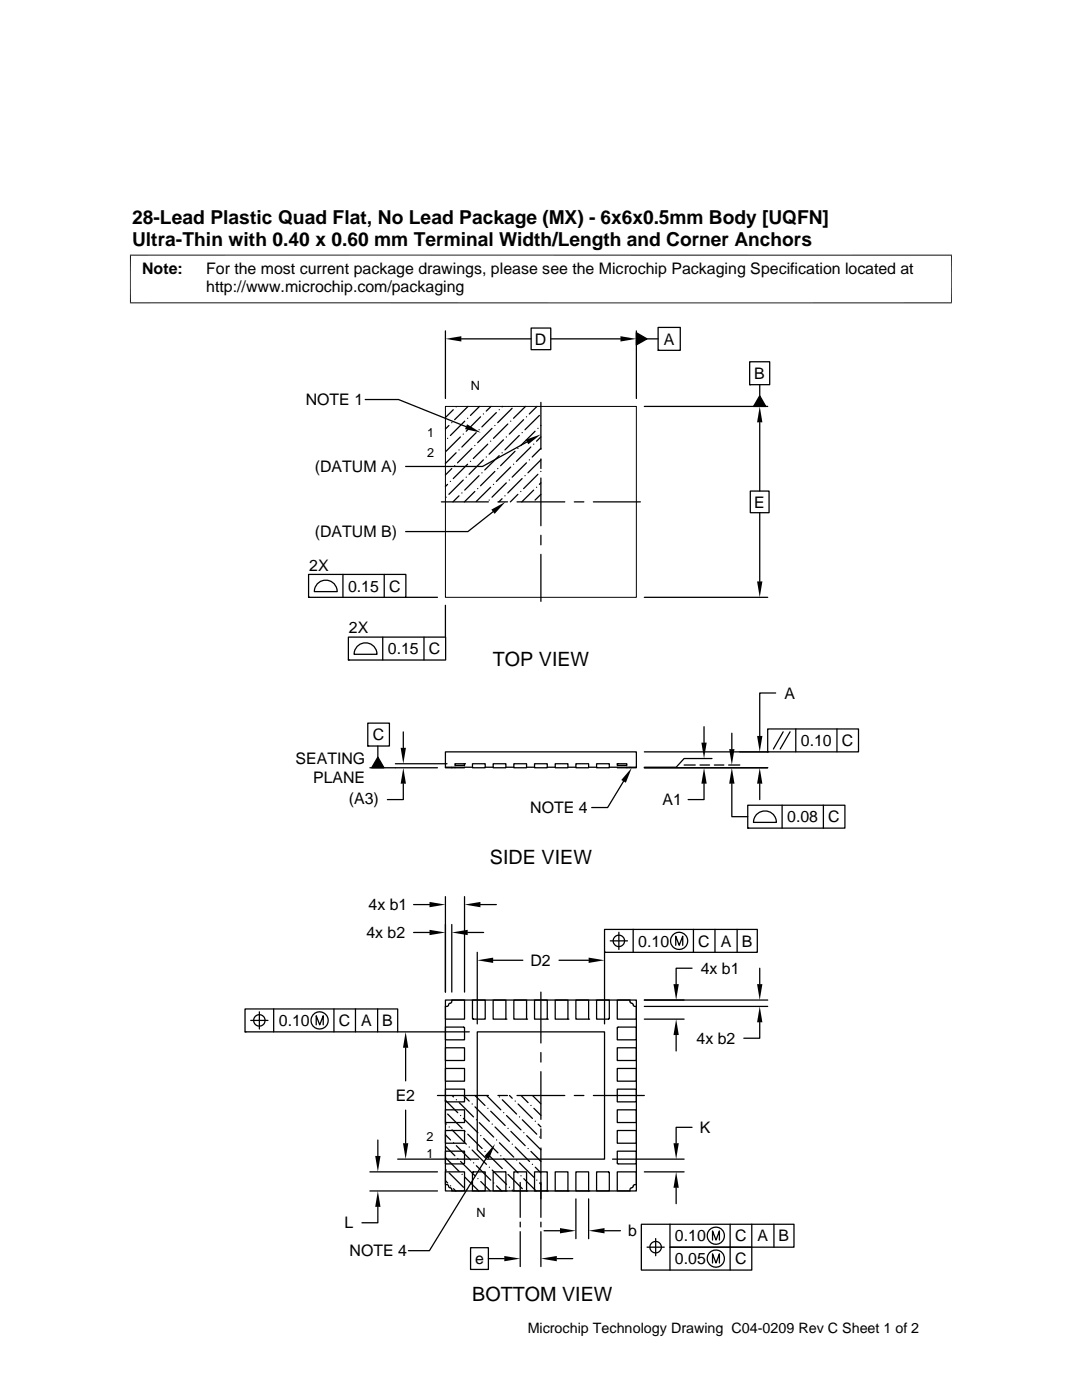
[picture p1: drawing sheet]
<svg xmlns="http://www.w3.org/2000/svg" width="216mm" height="279mm" viewBox="0 0 216 279" stroke-linecap="round" stroke-linejoin="round" font-family="sans-serif">
<g fill="none" stroke="#000" stroke-width=".25">
<path d="M72.9 79.7h6.6l13.5 5.5M88.9 66v13.5M92.1 67.6h13.9M106 65.5h3.9v4.3h-3.9zM109.9 67.6h13.9M127 66.4l2.1 1.2-2.1 1.2zM127 66v13.5M129.1 67.6h2.2M131.3 65.3h4.4v4.6h-4.4zM131.3 69.9h.1M149.6 72.2h4v4.6h-4zM149.6 76.8h.1"/>
<path d="M151.6 79l1.2 2.1h-2.4zM151.6 76.8v2.2M89 99.2h.1M89.3 96.7l-.4 .4M89.3 87.5h.1M89.6 84.9l-.7 .7M89.9 96.1h.1M90.1 93.5l-1.2 1.3M90.1 84.3h.1M90.4 81.8l-1.5 1.5M90.7 92.9h.1M91 90.4l-2.1 2.1"/>
<path d="M91 81.2h.1M91.6 99l-1.2 1.2M91.6 89.8h.1M91.9 87.2l-2.9 2.9M92.2 98.4h.1M92.4 95.8l-2.8 2.9M92.4 86.6h.1M92.7 84.1l-2.8 2.8M93 95.2h.1M93.3 92.6l-2.9 2.9M93.3 83.5h.1M93.4 81.1l-2.7 2.7"/>
<path d="M93.9 92.1h.1M94.2 89.5l-2.9 2.9M94.7 98.1l-2 2.1M94.7 88.9h.1M95 86.3l-2.8 2.9M95.3 97.5h.1M95.6 94.9l-2.9 2.9M95.6 85.8h.1M95.7 81.1l-1.8 1.8M95.9 83.2l-2.9 2.9M96.2 94.4h.1M96.5 91.8l-2.9 2.9"/>
<path d="M96.5 82.6h.1M97 91.2h.1M97.3 88.6l-2.9 2.9M97.6 99.8h.1M97.9 97.2l-2.9 2.9M97.9 88.1h.1M98 81.1l-1 .9M98.2 85.5l-2.9 2.8M98.5 96.7h.1M98.7 94.1l-2.8 2.8M98.7 84.9h.1M99 82.3l-2.8 2.9"/>
<path d="M99.3 93.5h.1M99.6 90.9l-2.9 2.9M99.6 81.8h.1M100.2 99.5l-.7 .7M100.2 90.4h.1M100.3 81.1l-.1 .1M100.5 87.8l-2.9 2.8M100.8 99h.1M101 96.4l-2.8 2.8M101 87.2h.1M101.3 84.6l-2.8 2.9M101.6 95.8h.1"/>
<path d="M101.9 93.2l-2.9 2.9M101.9 84.1h.1M102.2 81.5l-2.9 2.8M102.5 92.6h.1M102.8 90.1l-2.9 2.8M103.3 98.7l-1.5 1.5M103.3 89.5h.1M103.6 86.9l-2.8 2.9M103.9 98.1h.1M104.2 95.5l-2.9 2.9M104.2 86.3h.1M104.5 83.8l-2.9 2.8"/>
<path d="M104.8 94.9h.1M104.9 81.1l-2.4 2.4M105.1 92.4l-2.9 2.8M105.1 83.2h.1M105.2 88.2l-8.9 4.9h-15.4M105.6 91.8h.1M105.9 89.2l-2.9 2.9M106.5 97.8l-2.4 2.4M106.5 88.6h.1M106.8 86.1l-2.9 2.8M107.1 97.2h.1M107.1 81.1l-1.5 1.5"/>
<path d="M107.3 94.7l-2.8 2.8M107.3 85.5h.1M107.6 82.9l-2.8 2.9M107.9 94.1h.1M107.9 89.5l-1.7 1.7M107.9 91.8l-2.6 2.6M107.9 96.4l-.3 .3M107.9 87.2l-.8 .9M107.9 98.7l-1.1 1.1M107.9 84.9h.1M107.9 80.3v9.4M107.9 91.6v1.9"/>
<path d="M107.9 95.4v9.5M128.6 81.1h24.6M149.7 98h3.8v4.3h-3.8zM151.6 84.3v13.7M61.6 114.6h19.4v4.6h-19.4zM61.6 119.2h.1M63.5 116.4a2.29 2.29 0 0 1 2.4-.4 2.29 2.29 0 0 1 1.4 2.1h-4.6l.3-1.2zM68.4 114.6v4.6M76.7 114.6v4.6M80.9 119.2h6.4M88.1 100.2h9.4M98.4 102.1l-5 4h-12.5"/>
<path d="M99.4 100.2h1.9M103.2 100.2h9.5M107.9 106.8v1.9M107.9 110.6v9.4M114.6 100.2h1.9M118.4 100.2h9.4M128.6 119.2h24.6M151.6 102.3v13.7M69.5 127.1h19.4v4.6h-19.4zM69.5 131.7h.1M71.4 128.9a2.29 2.29 0 0 1 2.5-.4 2.29 2.29 0 0 1 1.3 2.1h-4.5l.3-1.2zM76.4 127.1v4.6"/>
<path d="M84.6 127.1v4.6M88.9 120.8v6.3M154.8 138.3h-3.2v8.6M73.4 144.3h4.3v4.6h-4.3zM73.4 148.9h.1M73.8 153.2h13.5M75.4 148.9v2.2M75.4 151.1l1.2 2.1h-2.4zM78.9 152.4h10.3M80.5 156.4v3.2h-3.2M80.5 146.1v3.1M88.9 153.1v.1h3.8v-.1"/>
<path d="M90.1 153.1v.1M90.8 152.4h1.9v.4h-1.9zM90.8 153.1v.1M92.7 152.4h.1M94.3 153.1h-5.4v-3h38.1v3h-5.4M94.3 152.4h2.5v.8h-2.5zM96.8 153.1h1.6M98.4 152.4h2.5v.8h-2.5zM100.9 153.1h1.6M102.5 152.4h2.6v.8h-2.6zM105.1 153.1h1.6M106.7 152.4h2.5v.8h-2.5z"/>
<path d="M109.2 153.1h1.6M110.8 152.4h2.5v.8h-2.5zM113.3 153.1h1.6M114.9 152.4h2.6v.8h-2.6zM117.5 153.1h1.5M119 152.4h2.6v.8h-2.6zM123.2 152.4h1.9v.4h-1.9zM123.2 152.4h.1M123.2 153.1v.1h3.8v-.1M124.4 155.9l-3.2 5.3h-3.1M125.1 153.1v.1M125.7 153.1v.1"/>
<path d="M128.6 153.2h24.6M128.6 150.1h24.6M136.5 152.7h2.2M139.7 152.7h1.9M140.5 156.4v3.2h-3.2M140.5 145v3.2M142.1 151.4h-5.6l-1.6 1.7h-6.3M142.5 152.7h1.9M145.4 152.7h2.2M146 156.4v6.6h3.2M146 146.3v3.2M151.6 156.4v3.2"/>
<path d="M153.2 145.5h18.1v4.6h-18.1zM153.2 150.1h.1M156.3 146.1l-2 3.4M157.6 146.1l-1.9 3.4M158.8 145.5v4.6M167 145.5v4.6M88.9 178.9v19.1M92.7 178.9v19.1M149.2 160.7h19.4v4.6h-19.4zM149.2 165.3h.1M151.1 162.4a2.29 2.29 0 0 1 2.5-.4 2.29 2.29 0 0 1 1.3 2.1h-4.6l.4-1.1zM156.1 160.7v4.6"/>
<path d="M164.3 160.7v4.6M82.5 186.1h3.2M82.5 180.5h3.2M88.9 199.6h38.1v38.1h-38.1zM90.1 184.5v13.5M93.3 186.1h3.2M95.2 190.1v14.2M95.9 180.5h3.1M98.4 191.6h5.9M98.4 199.6h2.5v3.8h-2.5zM102.5 199.6h2.6v3.8h-2.6zM106.7 199.6h2.5v3.8h-2.5z"/>
<path d="M107.9 198v10.2M110.8 199.6h2.5v3.8h-2.5zM111.5 191.6h6M114.9 199.6h2.6v3.8h-2.6zM120.6 185.5h30.5v4.6h-30.5zM120.6 190.1h.1M120.6 190.1v14.2M121.8 187.8h3.4M123.2 199.6h2.5l.1 .4 .5 .4 .1 .3 .6 .2v2.5h-3.8zM123.5 186.1v3.4M126.3 185.5v4.6M128.6 199.6h24.6"/>
<path d="M134.8 188.7v-1.9l.7 1.9 .7-1.9v1.9M138.1 193.2h-3.2v3.2M138.4 185.5v4.6M142.7 185.5v4.6M147.1 185.5v4.6M151.6 193.2v3.2M48.9 201.4h30.5v4.5h-30.5zM48.9 205.9h.1M50 203.6h3.5M51.8 201.9v3.5M54.6 201.4v4.5M63.1 204.5v-1.8l.7 1.8 .7-1.8v1.8"/>
<path d="M66.6 201.4v4.5M70.9 201.4v4.5M75.4 201.4v4.5M79.4 205.9h14.2M80.9 209.1v6.6M87.3 218.6h10.2M88.9 219.6l2.4 2.5M88.9 209.1h3.8v2.5h-3.8zM88.9 213.2h3.8v2.6h-3.8zM88.9 217.4h3.8v2.5h-3.8zM88.9 205h3.6l.2 .1v2.4h-3.8zM88.9 200.9l.4-.1 .4-.5 .4-.3v-.4h2.6v3.8h-3.8z"/>
<path d="M90.2 218.6l.3 .3M91.1 219.5h.1M92.5 218.6l1.1 1.2M92.5 205l.2 .1M94.3 203.2l.1 .2h2.4v-3.8h-2.5v3.6l.1 .2M94.8 218.6l2 2M95.2 205.9h25.4v25.4h-23.5l-1.9-1.9zM97.1 218.6l2.8 2.9M99.4 218.6h1.9M99.7 218.9h.1M100.2 219.5l2.9 2.8M100.9 203.4h.1"/>
<path d="M101.7 218.6l.5 .6M102.8 219.8h.1M103.2 218.6h9.5M104 218.6l1.4 1.4M105.1 203.4h.1M106.3 218.6l1.6 1.7M107.9 210.1v1.9M107.9 213.9v9.5M109.2 203.4h.1M113.3 203.4h.1M114.6 218.6h1.9M117.5 203.4h.1"/>
<path d="M118.4 218.6h10.2M121.6 203.2l-.2 .2h-2.4v-3.8h2.6v3.6l-.2 .2M123.2 209.1h3.8v2.5h-3.8zM123.2 213.2h3.8v2.6h-3.8zM123.2 217.4h3.8v2.5h-3.8zM123.2 205.1l.1-.1h3.7v2.5h-3.8zM123.3 205l-.1 .1M128.6 203.4h7.9M128.6 200.9h24.6M134.9 206.6v3.1M151.6 204v3.2h-3.2M73.8 233.9h13.5"/>
<path d="M73.8 237.7h13.5M75.4 227.5v3.2M79.4 231.3h16.1M80.9 221.6v6.6M88.9 231l2.7 2.8M88.9 228.7l1.9 2M88.9 226.5l1 1M88.9 235.6l.4 .5M88.9 224.2l.1 .1M88.9 221.5h3.8v2.5h-3.8zM88.9 225.6h3.8v2.6h-3.8zM88.9 229.7h3.8v2.4l-.2 .2h-3.6z"/>
<path d="M88.9 233.9h3.8v3.8h-2.6v-.5l-.5-.3-.3-.4-.4-.1zM89 233.5h.1M89.3 222.3l2.9 2.9M89.6 224.9h.1M89.6 234.1l2.9 2.8M89.9 236.7h.1M90.2 225.5l2.8 2.8M90.5 228.1h.1M90.5 237.2l.4 .5M91.1 228.6l2.8 2.9M91.3 231.2h.1M91.6 220l2.9 2.9"/>
<path d="M91.9 231.8l2.9 2.9M91.9 222.6h.1M92.2 234.4h.1M92.5 223.2l2.9 2.9M92.7 232.1l-.2 .2M92.8 235l2.7 2.7M92.8 225.8h.1M93 237.5h.1M93.3 226.4l2.9 2.8M93.6 228.9h.1M94.2 229.5l2.9 2.9M94.2 220.3h.1"/>
<path d="M94.4 233.9l-.1 .1v3.7h2.5v-3.8h-2.4l-.1 .1M94.5 232.1h.1M94.8 220.9l2.8 2.9M95.1 232.6l2.8 2.9M95.1 223.5h.1M95.4 235.2h.1M95.6 224l2.9 2.9M95.9 235.8l1.9 1.9M95.9 226.6h.1M96.5 227.2l2.9 2.9M96.8 229.8h.1M97.1 231l-11.4 18.6h-4.2"/>
<path d="M97.3 230.4l2.9 2.8M97.3 221.2h.1M97.6 232.9h.1M97.9 221.8l2.9 2.8M98.2 233.5l2.9 2.9M98.2 224.3h.1M98.4 233.9h2.5v3.8h-2.5zM98.5 236.1h.1M98.8 224.9l2.8 2.9M99.1 236.7l1 1M99.1 227.5h.1M99.7 228.1l2.8 2.8"/>
<path d="M99.9 230.7h.1M100.5 231.2l2.9 2.9M100.5 222.1h.1M100.8 233.8h.1M100.9 237.7h.1M101.1 222.6l2.8 2.9M101.4 234.4l2.8 2.8M101.4 225.2h.1M101.6 236.9h.1M101.9 225.8l2.9 2.8M102.2 237.5l.2 .2M102.2 228.3h.1"/>
<path d="M102.5 233.9h2.6v3.8h-2.6zM102.8 228.9l2.9 2.9M103.1 231.5h.1M103.4 220.3l2.8 2.9M103.7 232.1l2.8 2.9M103.7 222.9h.1M103.8 236v7M103.9 234.7h.1M104.2 223.5l2.9 2.9M104.5 235.2l2.5 2.5M104.5 226.1h.1M105.1 237.7h.1"/>
<path d="M105.1 226.6l2.8 2.9M105.4 229.2h.1M105.9 229.8l2 2M105.9 220.6h.1M106.2 232.4h.1M106.5 221.2l1.4 1.4M106.7 233.9h2.5v3.8h-2.5zM106.8 232.9l1.1 1.2M106.8 223.8h.1M107.1 235.5h.1M107.4 224.3l.5 .6M107.7 236.1l.2 .2"/>
<path d="M107.7 226.9h.1M107.9 225.3v1.9M107.9 229.1v13.9M109.2 237.7h.1M110.8 233.9h2.5v3.8h-2.5zM113.3 237.7h.1M114.9 239.3v7.9M114.9 233.9h2.6v3.8h-2.6zM117.5 239.3v7.9M117.5 237.7h.1M121.4 233.9l.2 .1v3.7h-2.6v-3.8h2.4l.2 .1M122.2 231.3h14.3"/>
<path d="M123.2 221.5h3.8v2.5h-3.8zM123.2 225.6h3.8v2.6h-3.8zM123.2 229.7h3.8v2.6h-3.7l-.1-.2zM123.2 232.1l.1 .2M123.2 233.9h3.8v2.5l-.5 .1-.2 .4-.5 .3-.1 .5h-2.5zM128.6 233.9h7.9M134.9 237v3.2M138.1 225h-3.2v3.2M75.4 240.9v3.1h-3.2M93.9 249h3.6v4.3h-3.6zM97.5 251.2h3.1M103.8 243.9v1"/>
<path d="M103.8 245.8v7M107.9 243.9v1M107.9 245.8v7M108.6 245.6h3.1M111.1 251.2h3.2M120.6 245.6h3.2M129.1 248.9h3.4M130.8 247.2v3.4M133.7 244.3v4.6h16.3v4.6h-22v-9.2h30.4v4.6h-24.7v4.6M142.2 247.5v-1.8l.7 1.8 .7-1.8v1.8M142.2 252.1v-1.9l.7 1.9 .7-1.9v1.9M145.7 244.3v9.2"/>
<path d="M150 244.3v4.6M154.4 244.3v4.6"/>
<circle cx="123.5" cy="187.8" r="1.14"/>
<circle cx="135.5" cy="187.8" r="1.72"/>
<circle cx="51.8" cy="203.6" r="1.14"/>
<circle cx="63.8" cy="203.6" r="1.72"/>
<circle cx="130.8" cy="248.9" r="1.14"/>
<circle cx="142.8" cy="251.2" r="1.71"/>
<circle cx="142.8" cy="246.6" r="1.71"/>
</g>
<path d="M26 50.8v9.7M189.8 50.8v9.7M189.9 50.9h-164M25.9 60.4h164M88.9 81.1h38.1v38.1h-38.1z" fill="none" stroke="#000" stroke-width=".2"/>
<g fill="#000">
<path d="M88.9 67.6l3.2-.5v1.1zM123.8 67.1l3.2 .5-3.2 .6zM127 66.4l2.1 1.2-2.1 1.2zM93.2 84.7l2.7 1.6-3.1-.7zM104.9 87.8l3-1.1-2.5 2zM151.6 81.1l.5 3.2h-1zM151.6 79l1.2 2.1h-2.4zM98 101.7l2.9-1.5-2.2 2.4zM151.1 116h1l-.5 3.2zM75.4 151.1l1.2 2.1h-2.4zM79.9 149.2h1.1l-.5 3.2zM80.5 153.2l.5 3.2h-1.1z"/>
<path d="M126.1 153.2l-1.2 3-.9-.5zM140 148.2h1l-.5 3.2zM140.5 153.2l.5 3.2h-1zM145.5 149.5h1.1l-.6 3.2zM146 153.2l.6 3.2h-1.1zM151.6 153.2l.5 3.2h-1zM151.1 146.9h1l-.5 3.2zM85.7 180l3.2 .5-3.2 .6zM85.7 185.6l3.2 .5-3.2 .5zM90.1 186.1l3.2-.5v1zM92.7 180.5l3.2-.5v1.1zM95.2 191.6l3.2-.5v1.1z"/>
<path d="M117.5 191.1l3.1 .5-3.1 .6zM134.4 196.4h1l-.5 3.2zM151.1 196.4h1l-.5 3.2zM80.9 205.9l.6 3.2h-1.1zM134.9 203.4l.5 3.2h-1zM151.6 200.9l.5 3.1h-1zM74.9 230.7h1l-.5 3.2zM80.4 228.2h1.1l-.6 3.1zM98.8 228.3l-1.2 3-1-.6zM134.9 233.9l.5 3.1h-1zM134.4 228.2h1l-.5 3.1zM75.4 237.7l.5 3.2h-1z"/>
<path d="M100.6 250.7l3.2 .5-3.2 .5zM107.9 251.2l3.2-.5v1zM111.7 245.1l3.2 .5-3.2 .5zM117.5 245.6l3.1-.5v1z"/>
</g>
<g font-size="3.9">
<text x="98.3" y="133">TOP VIEW</text>
<text x="97.8" y="172.4">SIDE VIEW</text>
<text x="94.2" y="259.6">BOTTOM VIEW</text>
</g>
<g font-size="3.8">
<text x="26.4" y="44.7">28-Lead Plastic Quad Flat, No Lead Package (MX) - 6x6x0.5mm Body [UQFN]</text>
<text x="26.4" y="49.1">Ultra-Thin with 0.40 x 0.60 mm Terminal Width/Length and Corner Anchors</text>
</g>
<g font-size="3.2">
<text x="28.4" y="54.7">Note:</text>
<text x="41.1" y="54.7">For the most current package drawings, please see the Microchip Packaging Specification located at</text>
<text x="41.1" y="58.3">http://www.microchip.com/packaging</text>
<text x="106.7" y="68.8">D</text>
<text x="132.5" y="68.8">A</text>
<text x="150.5" y="75.6">B</text>
<text x="61" y="80.9">NOTE 1</text>
<text x="62.8" y="94.3">(DATUM A)</text>
<text x="150.5" y="101.3">E</text>
<text x="62.8" y="107.3">(DATUM B)</text>
<text x="61.7" y="113.9">2X</text>
<text x="69.4" y="118">0.15</text>
<text x="77.7" y="118.1">C</text>
<text x="69.6" y="126.4">2X</text>
<text x="77.4" y="130.6">0.15</text>
<text x="85.6" y="130.6">C</text>
<text x="156.5" y="139.4">A</text>
<text x="74.4" y="147.7">C</text>
<text x="159.8" y="148.9">0.10</text>
<text x="168" y="148.9">C</text>
<text x="58.9" y="152.5">SEATING</text>
<text x="62.5" y="156.2">PLANE</text>
<text x="69.6" y="160.4">(A3)</text>
<text x="132.2" y="160.7">A1</text>
<text x="105.8" y="162.3">NOTE 4</text>
<text x="157.1" y="164.1">0.08</text>
<text x="165.3" y="164.1">C</text>
<text x="73.5" y="181.7">4x b1</text>
<text x="73.1" y="187.2">4x b2</text>
<text x="127.4" y="188.9">0.10</text>
<text x="139.3" y="188.9">C</text>
<text x="143.8" y="188.9">A</text>
<text x="148" y="188.9">B</text>
<text x="105.9" y="192.8">D2</text>
<text x="139.8" y="194.4">4x b1</text>
<text x="55.6" y="204.8">0.10</text>
<text x="67.6" y="204.8">C</text>
<text x="72.1" y="204.8">A</text>
<text x="76.3" y="204.8">B</text>
<text x="139" y="208.3">4x b2</text>
<text x="79" y="219.8">E2</text>
<text x="139.6" y="226.1">K</text>
<text x="68.8" y="245.2">L</text>
<text x="69.8" y="250.7">NOTE 4</text>
<text x="125.4" y="246.7">b</text>
<text x="134.7" y="247.8">0.10</text>
<text x="146.7" y="247.8">C</text>
<text x="151.2" y="247.8">A</text>
<text x="155.3" y="247.8">B</text>
<text x="94.8" y="252.3">e</text>
<text x="134.7" y="252.3">0.05</text>
<text x="146.7" y="252.3">C</text>
</g>
<text font-size="2.9" x="105.3" y="266">Microchip Technology Drawing C04-0209 Rev C Sheet 1 of 2</text>
<g font-size="2.5">
<text x="93.9" y="77.9">N</text>
<text x="85.3" y="87.1">1</text>
<text x="85.3" y="91.2">2</text>
<text x="85.1" y="227.7">2</text>
<text x="85.1" y="231.1">1</text>
<text x="95.1" y="243">N</text>
</g>
</svg>
